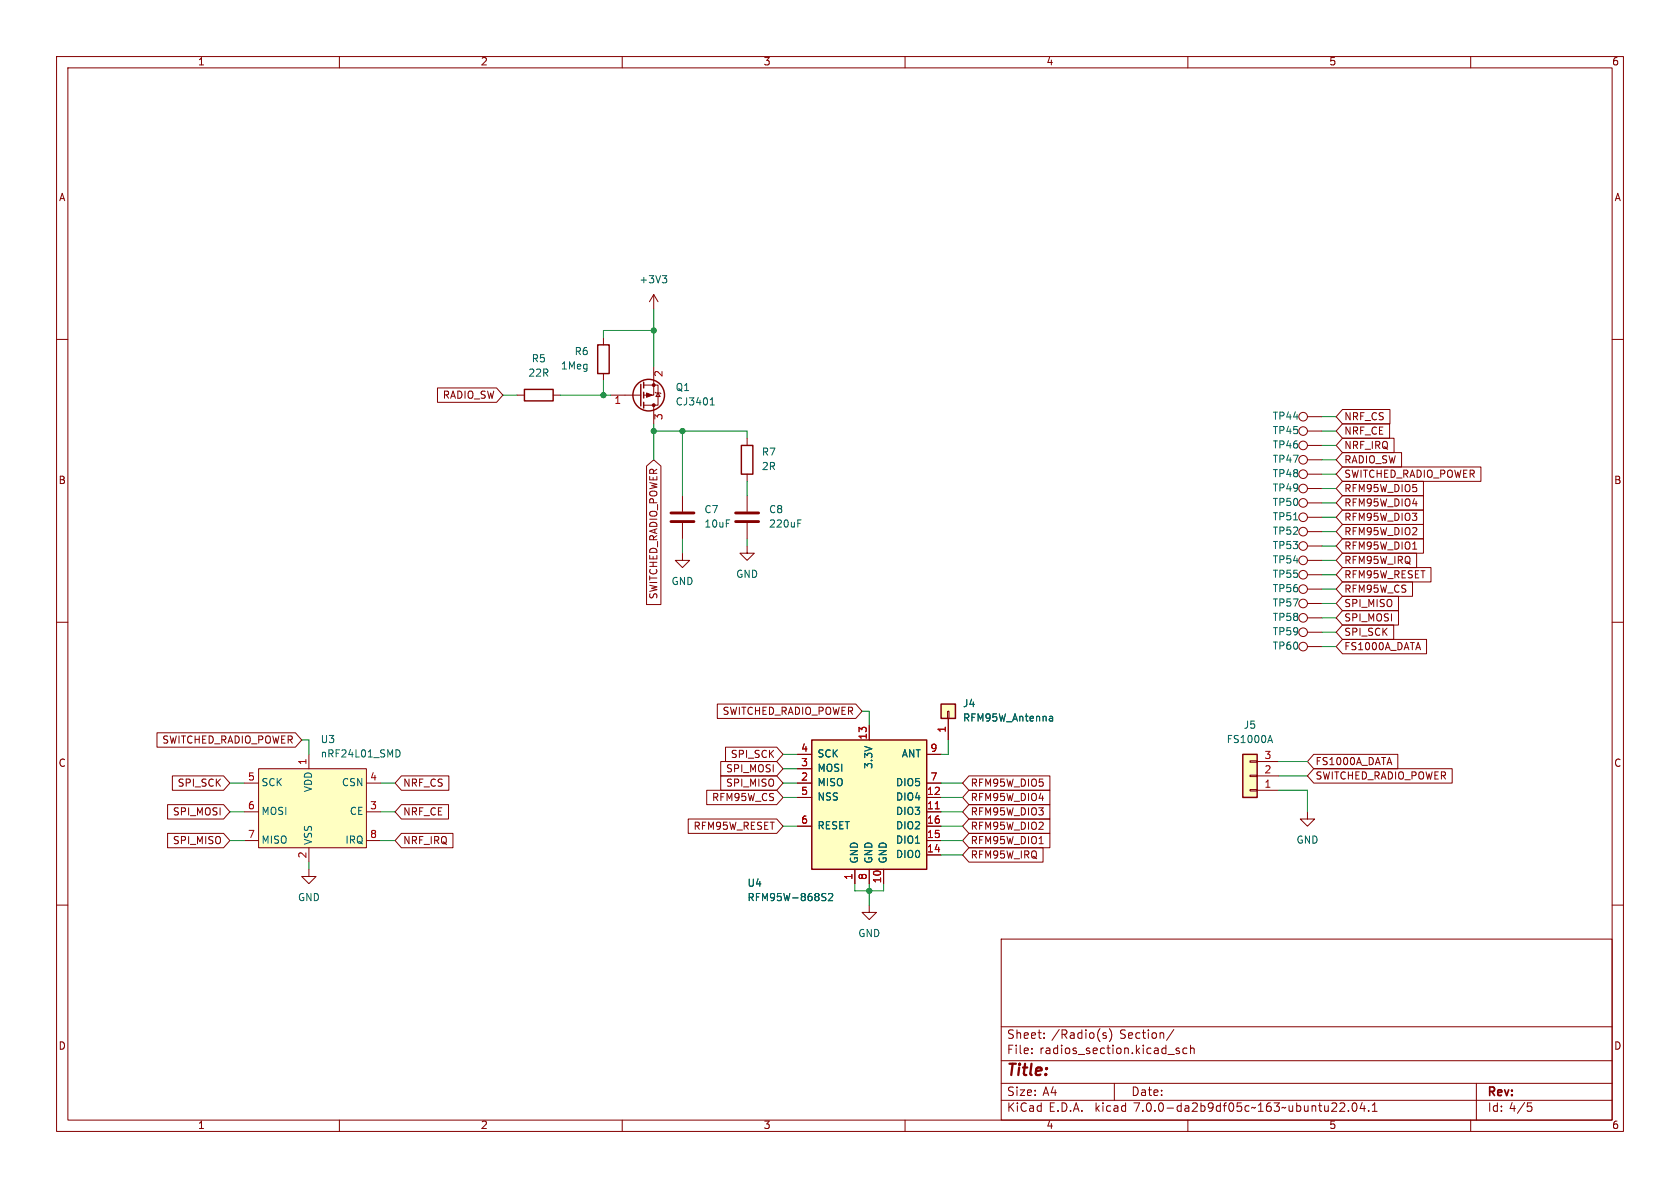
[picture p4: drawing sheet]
<svg xmlns="http://www.w3.org/2000/svg" width="297mm" height="210mm" viewBox="0 0 297 210" stroke-linecap="round" stroke-linejoin="round" font-family="sans-serif">
<g fill="none" stroke="#840000" stroke-width=".18">
<path d="M10 10h277v190h-277zM12 12h273v186h-273zM60 10v2M110 10v2M160 10v2M210 10v2M260 10v2M10 60h2M106.7 59.7v1.3M115.6 52.1l-.8 1.2M115.6 52.1v2.5M115.6 52.1l.7 1.2"/>
<path d="M285 60h2M77.3 68.6h10.5l1.1 1.3-1.1 1.2h-10.5zM91.4 69.9h1.3M97.8 69.9h1.3M106.7 66v1.3M107.9 69.9h5.4M113.8 68.1h2.5v3.5h-2.5M115.6 64.8v5.1h-1.8M115.6 71.6v3.3M115.8 69.3l.2 .2h.7l.1 .1M116.3 69.5l.4 .6h-.7zM132.1 77.5v1.2"/>
<path d="M231.1 76.2h2.6M231.1 73.7h2.6M231.1 78.7h2.6M237.3 74.9h8.4v2.6h-8.4l-1.1-1.3zM237.3 77.5h9.1v2.5h-9.1l-1.1-1.3zM237.3 72.4h8.4v2.5h-8.4l-1.1-1.2zM114.3 82.4l1.3-1.1 1.2 1.1v24.5h-2.5zM120.6 97.8v1.3h1.3l-1.3 1.2-1.2-1.2h1.2M120.6 87.6v2.8M120.6 92.5v2.8M132.1 96.5v1.3h1.2l-1.2 1.3-1.3-1.3h1.3M132.1 83.8v1.3"/>
<path d="M132.1 87.6v2.8M132.1 92.5v2.8M231.1 81.3h2.6M231.1 88.9h2.6M231.1 86.4h2.6M231.1 83.8h2.6M231.1 96.5h2.6M231.1 99.1h2.6M231.1 91.4h2.6M231.1 94h2.6M237.3 95.2h14.3v2.6h-14.3l-1.1-1.3zM237.3 97.8h13.1v2.5h-13.1l-1.1-1.2z"/>
<path d="M237.3 85.1h14.3v2.5h-14.3l-1.1-1.2zM237.3 80h10.5v2.6h-10.5l-1.1-1.3zM237.3 90.2h14.3v2.5h-14.3l-1.1-1.3zM237.3 92.7h14.3v2.6h-14.3l-1.1-1.3zM237.3 82.5h24.5v2.6h-24.5l-1.1-1.3zM237.3 87.6h14.3v2.6h-14.3l-1.1-1.3zM10 110h2M231.1 106.7h2.6M231.1 114.3h2.6M231.1 111.8h2.6M231.1 109.2h2.6M231.1 101.6h2.6"/>
<path d="M231.1 104.1h2.6M237.3 102.9h12.4v2.5h-12.4l-1.1-1.3zM237.3 100.3h15.7v2.6h-15.7l-1.1-1.3zM237.3 113h14.9v2.6h-14.9l-1.1-1.3zM237.3 105.4h9.9v2.6h-9.9l-1.1-1.3zM237.3 107.9h9.9v2.6h-9.9l-1.1-1.3zM237.3 110.5h9.1v2.5h-9.1l-1.1-1.2zM285 110h2M27.8 129.5h24.4l1.1 1.3-1.1 1.3h-24.4zM30.5 137.2h9l1.1 1.2-1.1 1.3h-9zM43.2 138.4h2.5M45.7 135.9h19.1v14h-19.1z"/>
<path d="M54.6 133.4v2.5M64.8 138.4h2.5M71 137.2h8.4v2.5h-8.4l-1.2-1.3zM124.9 139.7h12.4l1.1 1.3-1.1 1.2h-12.4zM126.8 124.5h24.5l1.1 1.2-1.1 1.3h-24.5zM127.4 134.6h9.9l1.1 1.3-1.1 1.3h-9.9zM127.4 137.2h9.9l1.1 1.2-1.1 1.3h-9.9zM128.3 132.1h9l1.1 1.3-1.1 1.2h-9zM141 138.4h2.5M141 135.9h2.5M141 133.4h2.5M153.7 128.3v2.5"/>
<path d="M163.8 138.4h2.6M163.8 133.4h2.6M167.5 125.7h.3v1.3h-.3zM167.6 127v3.8M171.3 139.7h14.3v2.5h-14.3l-1.1-1.2zM171.3 137.2h14.3v2.5h-14.3l-1.1-1.3zM221 134.5h1.2v.2h-1.2zM221 137h1.2v.3h-1.2zM221 139.6h1.2v.2h-1.2zM222.2 139.7h3.9M222.2 137.2h3.9M222.2 134.6h3.9"/>
<path d="M232.3 133.3h14.8v2.6h-14.8l-1.2-1.3zM232.3 135.9h24.4v2.5h-24.4l-1.2-1.2zM10 160h2M29.6 142.2h9.9l1.1 1.3-1.1 1.3h-9.9zM29.6 147.3h9.9l1.1 1.3-1.1 1.3h-9.9zM43.2 143.5h2.5M43.2 148.6h2.5M54.6 153.7v1.2h1.3l-1.3 1.3-1.3-1.3h1.3M54.6 149.9v2.5M64.8 143.5h2.5M64.8 148.6h2.5M71 142.2h8.3v2.6h-8.3l-1.2-1.3z"/>
<path d="M71 147.3h9.1v2.6h-9.1l-1.2-1.3zM121.7 144.8h15.6l1.1 1.3-1.1 1.2h-15.6zM141 141h2.5M141 146.1h2.5M151.1 153.7v2.5M153.7 153.7v2.5M156.2 153.7v2.5M163.8 143.5h2.6M163.8 141h2.6M163.8 151.1h2.6M163.8 148.6h2.6M163.8 146.1h2.6"/>
<path d="M171.3 142.2h14.3v2.6h-14.3l-1.1-1.3zM171.3 147.3h14.3v2.6h-14.3l-1.1-1.3zM171.3 149.9h13.1v2.5h-13.1l-1.1-1.3zM171.3 144.8h14.3v2.5h-14.3l-1.1-1.2zM231.1 143.5v1.3h1.3l-1.3 1.3-1.2-1.3h1.2M285 160h2M153.7 160v1.3h1.2l-1.2 1.3-1.3-1.3h1.3M177 166h108v32h-108zM60 198v2M110 198v2M160 198v2M177 194.5h108"/>
<path d="M177 191.5h108M177 187.5h108M177 181.5h108M182.4 186.1v.2M182.4 185.3v.2M184.6 183.4v.2M184.6 182.6v.2M195 182.8l.6 .5-.2 .3-.4-.1M195.5 182.6h-.3l-.2 .2M196.1 181.8a1.72 1.72 0 0 1 0 2.3M197 191.5v3M207.5 182l-1.3 1.9"/>
<path d="M208.5 185.3h-.4l-.2 .2 .1 .2 .5 .1v.4h-.6M209.8 185.3h-.4l-.3 .2v.5l.2 .2h.5M210 198v2M210.5 185.4l.2-.1h.3l.1 1M210.5 184.8v1.5M236.9 195.1l.6-.1 .2 .1v.3l-.9 1.1h.9M238.4 196.3v.2M239.2 195h.2a.81 .81 0 0 1 .6 .6 .81 .81 0 0 1-.3 .8l-.2 .1a.81 .81 0 0 1-.6-.7 .81 .81 0 0 1 .3-.8zM240.8 194.9l-.3 1.1h.9M241.2 195.5v1M242 196.3v.2M242.6 196.5h.9"/>
<path d="M242.6 195.4l.4-.4v1.5M260 198v2M261 191.5v6.5M270 195h.8M270.2 195.5h.3l.3 .3-.1 .6-.5 .1"/>
<circle cx="230.4" cy="73.7" r=".76"/>
<circle cx="230.4" cy="76.2" r=".76"/>
<circle cx="230.4" cy="78.7" r=".76"/>
<circle cx="230.4" cy="91.4" r=".76"/>
<circle cx="230.4" cy="81.3" r=".76"/>
<circle cx="230.4" cy="96.5" r=".76"/>
<circle cx="230.4" cy="86.4" r=".76"/>
<circle cx="230.4" cy="88.9" r=".76"/>
<circle cx="230.4" cy="99.1" r=".76"/>
<circle cx="230.4" cy="83.8" r=".76"/>
<circle cx="230.4" cy="94" r=".76"/>
<circle cx="230.4" cy="111.8" r=".76"/>
<circle cx="230.4" cy="101.6" r=".76"/>
<circle cx="230.4" cy="109.2" r=".76"/>
<circle cx="230.4" cy="114.3" r=".76"/>
<circle cx="230.4" cy="104.1" r=".76"/>
<circle cx="230.4" cy="106.7" r=".76"/>
</g>
<g fill="none" stroke="#006464" stroke-width=".18">
<path d="M117.1 48.7h.8l-.5 .5M117.6 49.2l.3 .3v.3l-.3 .2M125.6 71.6h.7M125.7 70.6l.2-.3v1.3M141 91.9h.6M70.3 132.5a.68 .68 0 0 1 .4 .7 .68 .68 0 0 1-.4 .6M185.7 126.6h.2l.2 .2v.7M186.1 127.4l-.4 .1M186.1 126.9l-.4 .1M224.2 130.9h.7M224.5 130l.5 1.3M145.5 157.9l.5 .1"/>
<path d="M145.8 158.6l.2 .3-.2 .3M146.5 158.1l.5-.2 .2 .4-.8 .9h.8"/>
</g>
<g fill="none" stroke="#840000" stroke-width=".25">
<path d="M92.7 68.8h5.1v2.1h-5.1zM105.7 61h2v5h-2zM113.3 67.9v3.9M113.8 67.6v1M113.8 69.3v1.1M113.8 71.1v1M131.1 78.7h2v5.1h-2zM143.5 130.8h20.3v22.9h-20.3zM166.4 124.5h2.5v2.5h-2.5zM219.7 133.4h2.5v7.6h-2.5z"/>
<circle cx="114.7" cy="69.8" r="2.79"/>
</g>
<g fill="#ffffc2" stroke="#ffffc2" stroke-width=".18">
<path d="M166.4 124.5h2.5v2.5h-2.5z"/>
<path d="M219.7 133.4h2.5v7.6h-2.5z"/>
<path d="M143.5 130.8h20.3v22.9h-20.3z"/>
<path d="M45.7 135.9h19.1v14h-19.1z"/>
</g>
<path d="M165.3 143h.8" fill="none" stroke="#a90000" stroke-width=".18"/>
<path d="M118.6 92.2h4.1M118.6 90.7h4.1M130 92.2h4.1M130 90.7h4.1" fill="none" stroke="#840000" stroke-width=".51"/>
<g fill="#840000" stroke="#840000" stroke-width=".18">
<path d="M114.3 69.5l1 .4-1 .3z"/>
<circle cx="115.6" cy="68.1" r=".25"/>
<circle cx="115.6" cy="71.6" r=".25"/>
</g>
<g fill="none" stroke="#009600" stroke-width=".18">
<path d="M115.6 54.6v10.2M115.6 58.4h-8.9v1.3M88.9 69.9h2.5M99.1 69.9h8.8M106.7 67.3v2.6M115.6 74.9v6.4M115.6 76.2h16.5v1.3M120.6 76.2v11.4M233.7 73.7h2.5M233.7 76.2h2.5M233.7 78.7h2.5M120.6 95.3v2.5"/>
<path d="M132.1 85.1v2.5M132.1 95.3v1.2M233.7 94h2.5M233.7 91.4h2.5M233.7 81.3h2.5M233.7 99.1h2.5M233.7 96.5h2.5M233.7 88.9h2.5M233.7 86.4h2.5M233.7 83.8h2.5M233.7 109.2h2.5M233.7 106.7h2.5"/>
<path d="M233.7 104.1h2.5M233.7 101.6h2.5M233.7 111.8h2.5M233.7 114.3h2.5M40.6 138.4h2.6M53.3 130.8h1.3v2.6M67.3 138.4h2.5M138.4 138.4h2.6M138.4 133.4h2.6M138.4 135.9h2.6M152.4 125.7h1.3v2.6M166.4 138.4h3.8"/>
<path d="M167.6 130.8v2.6h-1.2M226.1 137.2h5M226.1 134.6h5M226.1 139.7h5v3.8M40.6 143.5h2.6M40.6 148.6h2.6M54.6 152.4v1.3M67.3 143.5h2.5M67.3 148.6h2.5M138.4 141h2.6M138.4 146.1h2.6M151.1 156.2v1.3h5.1v-1.3"/>
<path d="M153.7 156.2v3.8M166.4 143.5h3.8M166.4 148.6h3.8M166.4 141h3.8M166.4 146.1h3.8M166.4 151.1h3.8"/>
</g>
<g fill="#009600" stroke="#009600" stroke-width=".18">
<circle cx="115.6" cy="76.2" r=".46"/>
<circle cx="115.6" cy="58.4" r=".46"/>
<circle cx="120.6" cy="76.2" r=".46"/>
<circle cx="153.7" cy="157.5" r=".46"/>
<circle cx="106.7" cy="69.9" r=".46"/>
</g>
<text font-size="2.8" fill="#840000" x="178" y="190.8">Title:</text>
<g font-size="2.1" fill="#840000">
<text x="178" y="183.9">Sheet:</text>
<text x="185.9" y="183.9">/Radio(s)</text>
<text x="198" y="183.9">Section/</text>
<text x="178" y="186.6">File:</text>
<text x="183.8" y="186.6">radios_section.kicad_sch</text>
<text x="178" y="196.8">KiCad</text>
<text x="178" y="194">Size:</text>
<text x="184.3" y="194">A4</text>
<text x="185.4" y="196.8">E.D.A.</text>
<text x="193.7" y="196.8">kicad</text>
<text x="200" y="194">Date:</text>
<text x="200.6" y="196.8">7.0.0-da2b9df05c~163~ubuntu22.04.1</text>
<text x="263" y="194.2">Rev:</text>
<text x="263" y="196.8">Id: 4/5</text>
</g>
<g font-size="1.8" fill="#840000">
<text x="35" y="11.8">1</text>
<text x="85" y="11.8">2</text>
<text x="135" y="11.8">3</text>
<text x="185" y="11.8">4</text>
<text x="235" y="11.8">5</text>
<text x="285" y="11.8">6</text>
<text x="10.4" y="35.8">A</text>
<text x="285.4" y="35.8">A</text>
<text x="78.2" y="70.8">RADIO_SW</text>
<text x="237.6" y="77.1">NRF_CE</text>
<text x="237.6" y="74.6">NRF_CS</text>
<text x="237.6" y="82.2">RADIO_SW</text>
<text x="237.6" y="79.7">NRF_IRQ</text>
<text x="10.3" y="85.8">B</text>
<text x="237.6" y="87.3">RFM95W_DIO5</text>
<text x="237.6" y="84.7">SWITCHED_RADIO_POWER</text>
<text x="237.6" y="89.8">RFM95W_DIO4</text>
<text x="285.3" y="85.8">B</text>
<text x="237.6" y="92.4">RFM95W_DIO3</text>
<text x="237.6" y="94.9">RFM95W_DIO2</text>
<text x="237.6" y="97.4">RFM95W_DIO1</text>
<text x="237.6" y="100">RFM95W_IRQ</text>
<text x="116.5" y="106.1" transform="rotate(-90 116.5 106.1)">SWITCHED_RADIO_POWER</text>
<text x="237.6" y="105.1">RFM95W_CS</text>
<text x="237.6" y="102.5">RFM95W_RESET</text>
<text x="237.6" y="107.6">SPI_MISO</text>
<text x="237.6" y="110.1">SPI_MOSI</text>
<text x="237.6" y="112.7">SPI_SCK</text>
<text x="237.6" y="115.2">FS1000A_DATA</text>
<text x="28.6" y="131.7">SWITCHED_RADIO_POWER</text>
<text x="127.6" y="126.6">SWITCHED_RADIO_POWER</text>
<text x="10.3" y="135.8">C</text>
<text x="128.2" y="136.8">SPI_MOSI</text>
<text x="129.1" y="134.3">SPI_SCK</text>
<text x="232.6" y="135.5">FS1000A_DATA</text>
<text x="285.3" y="135.8">C</text>
<text x="31.3" y="139.3">SPI_SCK</text>
<text x="71.3" y="139.3">NRF_CS</text>
<text x="125.7" y="141.9">RFM95W_CS</text>
<text x="128.2" y="139.3">SPI_MISO</text>
<text x="171.6" y="141.9">RFM95W_DIO4</text>
<text x="171.6" y="139.3">RFM95W_DIO5</text>
<text x="232.6" y="138.1">SWITCHED_RADIO_POWER</text>
<text x="30.4" y="144.4">SPI_MOSI</text>
<text x="30.4" y="149.5">SPI_MISO</text>
<text x="71.3" y="144.4">NRF_CE</text>
<text x="71.3" y="149.5">NRF_IRQ</text>
<text x="122.5" y="147">RFM95W_RESET</text>
<text x="171.6" y="144.4">RFM95W_DIO3</text>
<text x="171.6" y="149.5">RFM95W_DIO1</text>
<text x="171.6" y="147">RFM95W_DIO2</text>
<text x="171.6" y="152">RFM95W_IRQ</text>
<text x="10.3" y="185.8">D</text>
<text x="285.3" y="185.8">D</text>
<text x="35" y="199.8">1</text>
<text x="85" y="199.8">2</text>
<text x="135" y="199.8">3</text>
<text x="185" y="199.8">4</text>
<text x="235" y="199.8">5</text>
<text x="285" y="199.8">6</text>
</g>
<g font-size="1.8" fill="#006464">
<text x="113" y="50.4">+3V3</text>
<text x="93.9" y="64.3">R5</text>
<text x="99.1" y="65.6">1Meg</text>
<text x="101.5" y="63.1">R6</text>
<text x="93.3" y="66.9">22R</text>
<text x="119.4" y="69.4">Q1</text>
<text x="119.4" y="71.9">CJ3401</text>
<text x="224.9" y="77">TP45</text>
<text x="224.9" y="74.5">TP44</text>
<text x="134.6" y="80.8">R7</text>
<text x="134.6" y="83.4">2R</text>
<text x="224.9" y="82.1">TP47</text>
<text x="224.9" y="79.6">TP46</text>
<text x="224.9" y="89.7">TP50</text>
<text x="224.9" y="87.2">TP49</text>
<text x="224.9" y="84.6">TP48</text>
<text x="124.5" y="91">C7</text>
<text x="124.5" y="93.5">10uF</text>
<text x="135.9" y="91">C8</text>
<text x="135.9" y="93.5">220uF</text>
<text x="224.9" y="92.3">TP51</text>
<text x="224.9" y="94.8">TP52</text>
<text x="224.9" y="97.3">TP53</text>
<text x="224.9" y="99.9">TP54</text>
<text x="118.7" y="103.7">GND</text>
<text x="130.1" y="102.4">GND</text>
<text x="224.9" y="107.5">TP57</text>
<text x="224.9" y="102.4">TP55</text>
<text x="224.9" y="105">TP56</text>
<text x="224.9" y="112.6">TP59</text>
<text x="224.9" y="110">TP58</text>
<text x="224.9" y="115.1">TP60</text>
<text x="170.2" y="125.3">J4</text>
<text x="56.6" y="131.6">U3</text>
<text x="170.2" y="127.8">RFM95W_Antenna</text>
<text x="216.8" y="131.6">FS1000A</text>
<text x="219.8" y="129.1">J5</text>
<text x="56.6" y="134.2">nRF24L01_SMD</text>
<text x="144.5" y="136.7">MOSI</text>
<text x="144.5" y="134.2">SCK</text>
<text x="154.5" y="136.1" transform="rotate(-90 154.5 136.1)">3.3V</text>
<text x="159.3" y="134.2">ANT</text>
<text x="46.2" y="139.3">SCK</text>
<text x="55.4" y="140.2" transform="rotate(-90 55.4 140.2)">VDD</text>
<text x="60.3" y="139.3">CSN</text>
<text x="144.5" y="139.3">MISO</text>
<text x="144.5" y="141.8">NSS</text>
<text x="158.3" y="141.8">DIO4</text>
<text x="158.3" y="139.3">DIO5</text>
<text x="46.2" y="144.3">MOSI</text>
<text x="46.2" y="149.4">MISO</text>
<text x="55.4" y="149.4" transform="rotate(-90 55.4 149.4)">VSS</text>
<text x="60.9" y="149.4">IRQ</text>
<text x="61.7" y="144.3">CE</text>
<text x="144.5" y="146.9">RESET</text>
<text x="158.3" y="144.3">DIO3</text>
<text x="158.3" y="149.4">DIO1</text>
<text x="158.3" y="146.9">DIO2</text>
<text x="229.1" y="149.4">GND</text>
<text x="152" y="152.7" transform="rotate(-90 152 152.7)">GND</text>
<text x="154.5" y="152.7" transform="rotate(-90 154.5 152.7)">GND</text>
<text x="157" y="152.7" transform="rotate(-90 157 152.7)">GND</text>
<text x="158.3" y="152">DIO0</text>
<text x="52.6" y="159.6">GND</text>
<text x="132.1" y="157">U4</text>
<text x="132.1" y="159.6">RFM95W-868S2</text>
<text x="151.7" y="165.9">GND</text>
</g>
<g font-size="1.8" fill="#a90000">
<text x="108.6" y="71.8">1</text>
<text x="117.5" y="66.7" transform="rotate(-90 117.5 66.7)">2</text>
<text x="117.5" y="74.3" transform="rotate(-90 117.5 74.3)">3</text>
<text x="153.4" y="130.8" transform="rotate(-90 153.4 130.8)">13</text>
<text x="167.4" y="129.6" transform="rotate(-90 167.4 129.6)">1</text>
<text x="54.4" y="135.3" transform="rotate(-90 54.4 135.3)">1</text>
<text x="141.6" y="135.6">3</text>
<text x="141.6" y="133.1">4</text>
<text x="164.4" y="133.1">9</text>
<text x="223.5" y="136.9">2</text>
<text x="223.5" y="134.4">3</text>
<text x="43.8" y="138.2">5</text>
<text x="43.8" y="143.3">6</text>
<text x="65.4" y="143.3">3</text>
<text x="65.4" y="138.2">4</text>
<text x="141.6" y="138.2">2</text>
<text x="141.6" y="140.7">5</text>
<text x="163.8" y="143.3">11</text>
<text x="163.8" y="140.7">12</text>
<text x="164.4" y="138.2">7</text>
<text x="223.5" y="139.4">1</text>
<text x="43.8" y="148.3">7</text>
<text x="65.4" y="148.3">8</text>
<text x="141.6" y="145.8">6</text>
<text x="163.8" y="148.3">15</text>
<text x="163.8" y="145.8">16</text>
<text x="54.4" y="151.8" transform="rotate(-90 54.4 151.8)">2</text>
<text x="150.9" y="155.6" transform="rotate(-90 150.9 155.6)">1</text>
<text x="153.4" y="155.6" transform="rotate(-90 153.4 155.6)">8</text>
<text x="163.8" y="150.9">14</text>
<text x="156" y="156.2" transform="rotate(-90 156 156.2)">10</text>
</g>
</svg>
